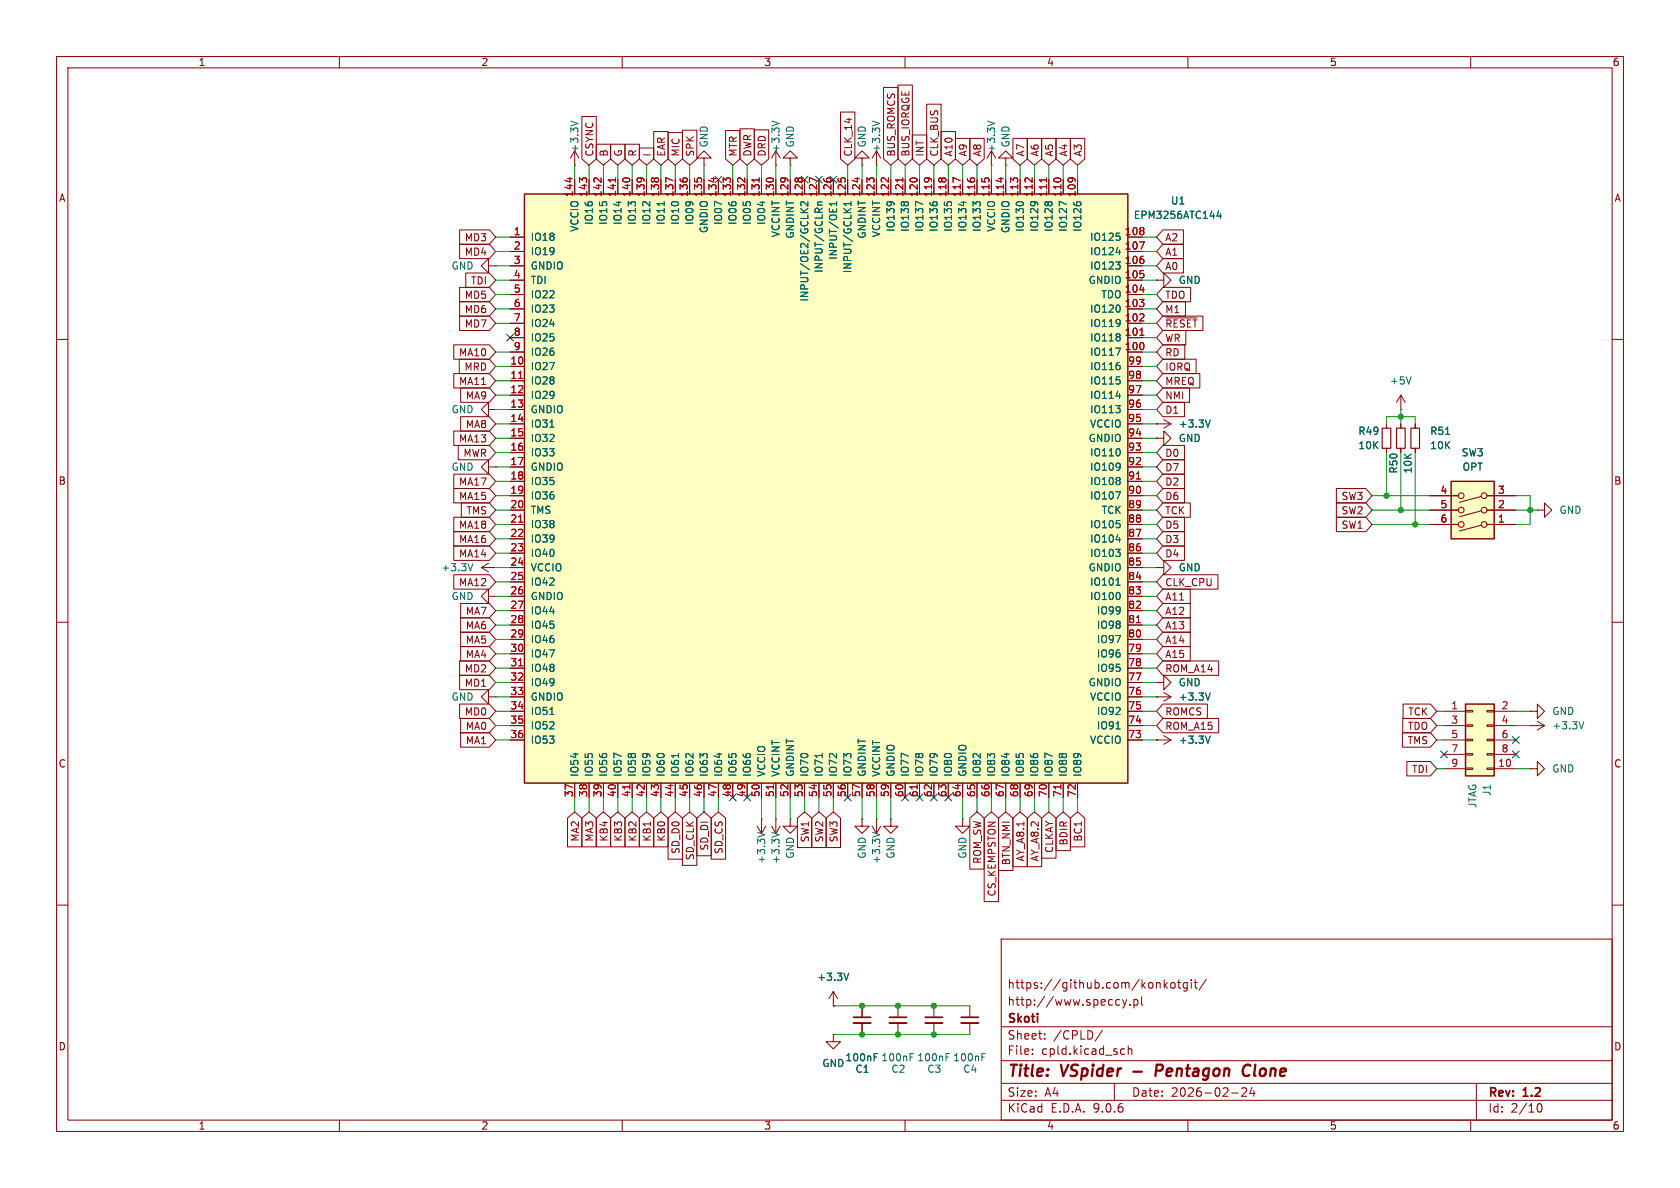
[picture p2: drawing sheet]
<svg xmlns="http://www.w3.org/2000/svg" width="297mm" height="210mm" viewBox="0 0 297 210" stroke-linecap="round" stroke-linejoin="round" font-family="sans-serif">
<g fill="none" stroke="#840000" stroke-width=".18">
<path d="M10 10h277v190h-277zM12 12h273v186h-273zM60 10v2M110 10v2M160 10v2M210 10v2M260 10v2M86.4 47v-1.3l-1.3 1.3 1.3 1.3v-1.3h1.2M87.6 47h.1M10 60h2M285 60h2M86.4 82.6v-1.3l-1.3 1.3 1.3 1.2v-1.2h1.2"/>
<path d="M87.6 82.6h.1M10 110h2M204.5 100.3h1.2v-1.2l1.3 1.2-1.3 1.3v-1.3M204.5 100.3h.1M285 110h2M154.2 146.1l.7 1.2M154.9 144.8h.1M154.9 144.8v2.5M155.7 146.1l-.8 1.2M157.5 144.8v1.3h1.2l-1.2 1.2-1.3-1.2h1.3M157.5 144.8h.1M10 160h2"/>
<path d="M158.7 177.8v2M177 166h108v32h-108zM197.5 176.7l.5 .1M198 177.6l-.5 .1M198.5 176.7l.3 1M198.8 177.7l-.1 .4-.2 .1M199.2 176.7l-.4 1M199.7 177.6v.1M200.5 176.8l.4-.1 .3 .3v.4l-.2 .2h-.5M200.5 176.7v1.5M201.8 176.2v1.3l.2 .2M204.7 173.7l.3 .1 .1 .1v.8"/>
<path d="M205.8 173.2v1.5M206 174.1l.4 .6M206.4 173.7l-.6 .6M207.1 173.8l.4-.1 .2 .3v.4l-.2 .3-.4-.1-.1-.2v-.4zM208.2 173.7h.5M208.4 173.2v1.3l.3 .2M209.9 173.8l-.4-.1-.3 .3v.4l.1 .2h.6M209.9 173.7v1.2l-.3 .3-.4-.1M210.6 173.2v.1M210.6 173.7v1M211.1 173.7h.6M211.3 173.2v1.3l.4 .2"/>
<path d="M213.2 173.1l-1.2 2M285 160h2M60 198v2M110 198v2M158.7 180.8v2.1M160 198v2M177 194.5h108M177 191.5h108M177 187.5h108M177 181.5h108M182.5 186.3v.1M182.5 185.5v.1"/>
<path d="M184.7 183.6v.1M184.7 182.8v.1M194.9 182.1l-1.3 2M197 191.5v3M198.2 186.3h.6M198.2 185.5h.6M199.5 185.5l.2-.1 .3 .1 .1 .9M199.5 184.9v1.5M210 198v2M217.7 193.2h1.2M219.6 192.4l.5-.1 .2 .1 .1 .3-.9 1.1h.9M221.3 192.2l-.3 1.1h.9"/>
<path d="M221.7 192.8v1M260 198v2M261 191.5v6.5M271.7 195.7l.2-.5 .2-.1a.81 .81 0 0 1 .6 .6 .81 .81 0 0 1-.3 .8h-.4l-.3-.5"/>
</g>
<path d="M200.3 189.4h1.6M205.3 188.2h-.8l-.2 2M205.3 189.2l-.9 .1M221.1 188.4a.88 .88 0 0 0-1.1 0 .88 .88 0 0 0-.3 1 .69 .69 0 0 0 .3 .7 .69 .69 0 0 0 .8-.1" fill="none" stroke="#840000" stroke-width=".4"/>
<path d="M157.2 179.8h3.1" fill="none" stroke="#840000" stroke-width=".3"/>
<path d="M157.2 180.8h3.1" fill="none" stroke="#840000" stroke-width=".33"/>
<path d="M154.2 147.1l1.3 .5M160.9 186.9h.4M160.9 186.3h.6" fill="none" stroke="#006464" stroke-width=".18"/>
<path d="M259.1 124.5h5.1v12.7h-5.1z" fill="#ffffc2"/>
<path d="M259.1 124.5h5.1v12.7h-5.1z" fill="none" stroke="#840000" stroke-width=".25"/>
<g fill="none" stroke="#840000" stroke-width=".18">
<path d="M101.6 29.2h.1M101.6 26.7l-.8 1.2M101.6 26.7l.8 1.2M101.6 26.7v2.5M124.5 27.9h1.2l-1.2-1.2-1.3 1.2h1.3v1.3M124.5 29.2h.1M139.7 27.9h1.3l-1.3-1.2-1.3 1.2h1.3v1.3M139.7 29.2h.1M152.4 27.9h1.3l-1.3-1.2-1.3 1.2h1.3v1.3M152.4 29.2h.1M154.9 29.2h.1M154.9 26.7l-.7 1.2"/>
<path d="M154.9 26.7l.8 1.2M154.9 26.7v2.5M177.8 27.9h1.3l-1.3-1.2-1.3 1.2h1.3v1.3M177.8 29.2h.1M86.4 72.4v-1.3l-1.3 1.3 1.3 1.3v-1.3h1.2M87.6 72.4h.1M247.6 72.4h.1M247.6 69.9l-.7 1.2M247.6 69.9l.8 1.2M247.6 69.9v2.5M86.4 99.6l-1.3 .7M85.1 100.3l1.3 .8"/>
<path d="M85.1 100.3h2.5M86.4 105.4v-1.3l-1.3 1.3 1.3 1.3v-1.3h1.2M87.6 105.4h.1M87.6 100.3h.1M86.4 123.2v-1.3l-1.3 1.3 1.3 1.3v-1.3h1.2M87.6 123.2h.1M204.5 120.7h1.2v-1.3l1.3 1.3-1.3 1.2v-1.2M204.5 120.7h.1M255.3 125.7h3.8M255.3 128.3h3.8M255.3 130.8h3.8M255.3 133.4h3.8"/>
<path d="M255.3 135.9h3.8M259.1 125.6h1.2v.3h-1.2zM259.1 128.1h1.2v.3h-1.2zM259.1 130.7h1.2v.2h-1.2zM259.1 133.2h1.2v.3h-1.2zM259.1 135.8h1.2v.2h-1.2zM262.9 125.6h1.3v.3h-1.3zM262.9 128.1h1.3v.3h-1.3zM262.9 130.7h1.3v.2h-1.3zM262.9 133.2h1.3v.3h-1.3zM262.9 135.8h1.3v.2h-1.3zM264.2 125.7h3.8"/>
<path d="M264.2 128.3h3.8M264.2 130.8h3.8M264.2 133.4h3.8M264.2 135.9h3.8"/>
</g>
<path d="M100.9 21.4l1.3 .4M154.2 21.4l1.3 .4M249.5 66.6l-.5 1.3M83.6 99.6l-.4 1.3" fill="none" stroke="#006464" stroke-width=".18"/>
<path d="M256.5 85.1h7.7v10.2h-7.7z" fill="#ffffc2"/>
<g fill="none" stroke="#840000" stroke-width=".18">
<path d="M137.2 29.2h.1M137.2 26.7l-.8 1.2M137.2 26.7l.7 1.2M137.2 26.7v2.5M204.5 77.5h1.2v-1.3l1.3 1.3-1.3 1.2v-1.2M204.5 77.5h.1M204.5 74.9h.1M204.5 74.9h2.5M205.7 74.2l1.3 .7M207 74.9l-1.3 .8M252.7 92.7h5.1M252.7 90.2h5.1"/>
<path d="M252.7 87.6h5.1M261.9 92.8l-3.9 1.1M261.9 90.3l-3.9 1M261.9 87.8l-3.9 1M262.9 92.7h5.1M262.9 90.2h5.1M262.9 87.6h5.1M204.5 123.2h.1M204.5 130.8h.1M204.5 123.2h2.5M204.5 130.8h2.5M205.7 122.4l1.3 .8"/>
<path d="M205.7 130l1.3 .8M207 123.2l-1.3 .8M207 130.8l-1.3 .8M152.4 177.8v2M152.4 180.8v2.1"/>
<circle cx="258.3" cy="92.7" r=".51"/>
<circle cx="258.3" cy="87.6" r=".51"/>
<circle cx="258.3" cy="90.2" r=".51"/>
<circle cx="262.4" cy="90.2" r=".51"/>
<circle cx="262.4" cy="92.7" r=".51"/>
<circle cx="262.4" cy="87.6" r=".51"/>
</g>
<path d="M256.5 85.1h7.7v10.2h-7.7z" fill="none" stroke="#840000" stroke-width=".25"/>
<path d="M150.9 179.8h3" fill="none" stroke="#840000" stroke-width=".3"/>
<path d="M150.9 180.8h3" fill="none" stroke="#840000" stroke-width=".33"/>
<path d="M136.5 21.4l1.2 .4M214 74.2l-.5 1.3M214 122.5l-.5 1.3M214 130.1l-.5 1.3M154.5 186.9h.5M154.5 186.3h.6" fill="none" stroke="#006464" stroke-width=".18"/>
<path d="M92.7 34.3h106.7v104.1h-106.7z" fill="#ffffc2"/>
<path d="M92.7 34.3h106.7v104.1h-106.7z" fill="none" stroke="#840000" stroke-width=".25"/>
<g fill="none" stroke="#840000" stroke-width=".18">
<path d="M148.6 19.8h2.5v8.3l-1.2 1.1-1.3-1.1zM156.2 15.5h2.6v12.6l-1.3 1.1-1.3-1.1zM158.7 15h2.6v13.1l-1.3 1.1-1.3-1.1zM163.8 18.4h2.6v9.7l-1.3 1.1-1.3-1.1zM102.9 20.6h2.5v7.5l-1.3 1.1-1.2-1.1zM105.4 25.5h2.6v2.6l-1.3 1.1-1.3-1.1zM107.9 25.5h2.6v2.6l-1.3 1.1-1.3-1.1zM110.5 25.5h2.5v2.6l-1.2 1.1-1.3-1.1zM113 26.2h2.6v1.9l-1.3 1.1-1.3-1.1zM115.6 23.3h2.5v4.8l-1.3 1.1-1.2-1.1zM118.1 23.4h2.6v4.7l-1.3 1.1-1.3-1.1zM120.6 23h2.6v5.1l-1.3 1.1-1.3-1.1z"/>
<path d="M128.3 23.1h2.5v5l-1.3 1.1-1.2-1.1zM130.8 22.8h2.6v5.3l-1.3 1.1-1.3-1.1zM133.3 23h2.6v5.1l-1.3 1.1-1.3-1.1zM161.3 23.9h2.5v4.2l-1.2 1.1-1.3-1.1zM166.4 23.3h2.5v4.8l-1.3 1.1-1.2-1.1zM168.9 24.5h2.6v3.6l-1.3 1.1-1.3-1.1zM171.4 24.5h2.6v3.6l-1.3 1.1-1.3-1.1zM175.3 29.2h.1M175.3 26.7v2.5M175.3 26.7l-.8 1.2M175.3 26.7l.7 1.2M179.1 24.5h2.5v3.6l-1.3 1.1-1.2-1.1z"/>
<path d="M181.6 24.5h2.6v3.6l-1.3 1.1-1.3-1.1zM184.1 24.5h2.6v3.6l-1.3 1.1-1.3-1.1zM186.7 24.5h2.5v3.6l-1.2 1.1-1.3-1.1zM189.2 24.5h2.6v3.6l-1.3 1.1-1.3-1.1zM81.3 55.9h5.2l1.1 1.3-1.1 1.2h-5.2zM81.3 53.3h5.2l1.1 1.3-1.1 1.3h-5.2zM81.3 50.8h5.2l1.1 1.3-1.1 1.2h-5.2zM81.3 43.2h5.2l1.1 1.3-1.1 1.2h-5.2zM81.3 40.6h5.2l1.1 1.3-1.1 1.3h-5.2zM82.3 48.3h4.2l1.1 1.2-1.1 1.3h-4.2zM90.2 41.9h2.5M90.2 44.5h2.5"/>
<path d="M90.2 47h2.5M90.2 49.5h2.5M90.2 52.1h2.5M90.2 54.6h2.5M90.2 57.2h2.5M90.2 59.7h2.5M204.5 49.5h1.2v-1.2l1.3 1.2-1.3 1.3v-1.3M204.5 49.5h.1M205.6 43.2h3.6v2.5h-3.6l-1.1-1.2zM205.6 50.8h4.9v2.5h-4.9l-1.1-1.2zM205.6 53.3h4v2.6h-4l-1.1-1.3zM205.6 45.7h3.6v2.6h-3.6l-1.1-1.3z"/>
<path d="M205.6 40.6h3.6v2.6h-3.6l-1.1-1.3zM205.6 55.9h7.1v2.5h-7.1l-1.1-1.2zM205.6 58.4h4v2.6h-4l-1.1-1.3zM206.1 56.2h5.5M80.2 76.2h6.3l1.1 1.3-1.1 1.2h-6.3zM80.2 66h6.3l1.1 1.3-1.1 1.3h-6.3zM80.2 61h6.3l1.1 1.2-1.1 1.3h-6.3zM81 78.7h5.5l1.1 1.3-1.1 1.3h-5.5zM81.2 63.5h5.3l1.1 1.3-1.1 1.2h-5.3zM81.4 68.6h5.1l1.1 1.3-1.1 1.2h-5.1zM81.4 73.7h5.1l1.1 1.2-1.1 1.3h-5.1zM90.2 62.2h2.5"/>
<path d="M90.2 64.8h2.5M90.2 67.3h2.5M90.2 69.9h2.5M90.2 72.4h2.5M90.2 74.9h2.5M90.2 77.5h2.5M199.4 64.8h2.5M199.4 67.3h2.5M199.4 69.9h2.5M199.4 72.4h2.5M199.4 74.9h2.5M199.4 77.5h2.5"/>
<path d="M204.5 77.5h.1M204.5 74.9h.1M205.6 66h6.5v2.6h-6.5l-1.1-1.3zM205.6 68.6h4.7v2.5h-4.7l-1.1-1.2zM205.6 71.1h3.8v2.6h-3.8l-1.1-1.3zM205.6 78.7h3.8v2.6h-3.8l-1.1-1.3zM205.6 63.5h5.9v2.5h-5.9l-1.1-1.2zM205.6 61h3.9v2.5h-3.9l-1.1-1.3zM245.1 74.9v.8M245.1 79.2v.8M247.6 74.9v.8M247.6 79.2v.8"/>
<path d="M250.2 74.9v.8M250.2 79.2v.8M80.2 96.5h6.3l1.1 1.3-1.1 1.3h-6.3zM80.2 94h6.3l1.1 1.3-1.1 1.2h-6.3zM80.2 91.4h6.3l1.1 1.3-1.1 1.3h-6.3zM80.2 83.8h6.3l1.1 1.3-1.1 1.3h-6.3zM80.2 86.4h6.3l1.1 1.2-1.1 1.3h-6.3zM81.6 88.9h4.9l1.1 1.3-1.1 1.2h-4.9zM90.2 80h2.5M90.2 82.6h2.5M90.2 85.1h2.5M90.2 87.6h2.5"/>
<path d="M90.2 90.2h2.5M90.2 92.7h2.5M90.2 95.3h2.5M90.2 97.8h2.5M199.4 80h2.5M199.4 82.6h2.5M199.4 85.1h2.5M199.4 87.6h2.5M199.4 90.2h2.5M199.4 92.7h2.5M199.4 95.3h2.5M199.4 97.8h2.5"/>
<path d="M205.6 91.4h3.8v2.6h-3.8l-1.1-1.3zM205.6 96.5h3.8v2.6h-3.8l-1.1-1.3zM205.6 94h3.8v2.5h-3.8l-1.1-1.2zM205.6 86.4h3.8v2.5h-3.8l-1.1-1.3zM205.6 88.9h4.8v2.5h-4.8l-1.1-1.2zM205.6 83.8h3.8v2.6h-3.8l-1.1-1.3zM205.6 81.3h3.8v2.5h-3.8l-1.1-1.2zM236.3 88.9h5.2l1.1 1.3-1.1 1.2h-5.2zM236.3 86.4h5.2l1.1 1.2-1.1 1.3h-5.2zM236.3 91.4h5.2l1.1 1.3-1.1 1.3h-5.2zM252.7 87.6h5.1M252.7 90.2h5.1"/>
<path d="M252.7 92.7h5.1M262.9 87.6h5.1M262.9 90.2h5.1M262.9 92.7h5.1M271.8 90.2h1.2v-1.3l1.3 1.3-1.3 1.2v-1.2M271.8 90.2h.1M80.2 101.6h6.3l1.1 1.3-1.1 1.2h-6.3zM81.3 116.8h5.2l1.1 1.3-1.1 1.3h-5.2zM81.3 119.4h5.2l1.1 1.3-1.1 1.2h-5.2zM81.4 114.3h5.1l1.1 1.3-1.1 1.2h-5.1zM81.4 111.8h5.1l1.1 1.2-1.1 1.3h-5.1zM81.4 109.2h5.1l1.1 1.3-1.1 1.3h-5.1z"/>
<path d="M81.4 106.7h5.1l1.1 1.3-1.1 1.2h-5.1zM90.2 100.3h2.5M90.2 102.9h2.5M90.2 105.4h2.5M90.2 108h2.5M90.2 110.5h2.5M90.2 113h2.5M90.2 115.6h2.5M90.2 118.1h2.5M199.4 100.3h2.5M199.4 102.9h2.5M199.4 105.4h2.5"/>
<path d="M199.4 108h2.5M199.4 110.5h2.5M199.4 113h2.5M199.4 115.6h2.5M199.4 118.1h2.5M204.5 100.3h.1M205.6 101.6h9.7v2.5h-9.7l-1.1-1.2zM205.6 116.8h9.8v2.6h-9.8l-1.1-1.3zM205.6 111.8h4.8v2.5h-4.8l-1.1-1.3zM205.6 114.3h4.8v2.5h-4.8l-1.1-1.2zM205.6 104.1h4.8v2.6h-4.8l-1.1-1.3zM205.6 106.7h4.8v2.5h-4.8l-1.1-1.2z"/>
<path d="M205.6 109.2h4.8v2.6h-4.8l-1.1-1.3zM81.3 124.5h5.2l1.1 1.2-1.1 1.3h-5.2zM81.4 129.5h5.1l1.1 1.3-1.1 1.3h-5.1zM81.4 127h5.1l1.1 1.3-1.1 1.2h-5.1zM90.2 120.7h2.5M90.2 123.2h2.5M90.2 125.7h2.5M90.2 128.3h2.5M90.2 130.8h2.5M101.6 138.4v2.6M104.1 138.4v2.6M106.7 138.4v2.6"/>
<path d="M109.2 138.4v2.6M111.8 138.4v2.6M114.3 138.4v2.6M116.8 138.4v2.6M119.4 138.4v2.6M121.9 138.4v2.6M124.5 138.4v2.6M127 138.4v2.6M129.5 138.4v2.6M132.1 138.4v2.6M134.6 138.4v2.6M137.2 138.4v2.6"/>
<path d="M139.7 138.4v2.6M142.2 138.4v2.6M144.8 138.4v2.6M147.3 138.4v2.6M149.9 138.4v2.6M152.4 138.4v2.6M154.9 138.4v2.6M157.5 138.4v2.6M160 138.4v2.6M162.6 138.4v2.6M165.1 138.4v2.6M167.6 138.4v2.6"/>
<path d="M170.2 138.4v2.6M172.7 138.4v2.6M175.3 138.4v2.6M177.8 138.4v2.6M180.3 138.4v2.6M182.9 138.4v2.6M185.4 138.4v2.6M188 138.4v2.6M190.5 138.4v2.6M199.4 120.7h2.5M199.4 123.2h2.5M199.4 125.7h2.5"/>
<path d="M199.4 128.3h2.5M199.4 130.8h2.5M204.5 120.7h.1M204.5 123.2h.1M204.5 130.8h.1M205.6 124.5h7.8v2.5h-7.8l-1.1-1.3zM205.6 127h9.8v2.5h-9.8l-1.1-1.2zM247.9 129.5h5l1.1 1.3-1.1 1.3h-5zM248 127h4.9l1.1 1.3-1.1 1.2h-4.9zM248 124.5h4.9l1.1 1.2-1.1 1.3h-4.9zM248.7 134.6h4.2l1.1 1.3-1.1 1.3h-4.2zM270.5 135.9h1.3v-1.3l1.2 1.3-1.2 1.3v-1.3"/>
<path d="M270.5 135.9h.1M270.5 125.7h1.3v-1.2l1.2 1.2-1.2 1.3v-1.3M270.5 125.7h.1M270.5 128.3h.1M270.5 128.3h2.5M271.8 127.5l1.2 .8M273 128.3l-1.2 .7M100.3 144.6l1.3-1.1 1.3 1.1v5.1h-2.6zM102.9 144.6l1.2-1.1 1.3 1.1v5.1h-2.5zM105.4 144.6l1.3-1.1 1.3 1.1v5.1h-2.6zM107.9 144.6l1.3-1.1 1.3 1.1v5.1h-2.6zM110.5 144.6l1.3-1.1 1.2 1.1v5.1h-2.5z"/>
<path d="M113 144.6l1.3-1.1 1.3 1.1v5.1h-2.6zM115.6 144.6l1.2-1.1 1.3 1.1v5.1h-2.5zM118.1 144.6l1.3-1.1 1.3 1.1v7.3h-2.6zM120.6 144.6l1.3-1.1 1.3 1.1v8.4h-2.6zM123.2 144.6l1.3-1.1 1.2 1.1v6.7h-2.5zM125.7 144.6l1.3-1.1 1.3 1.1v7.3h-2.6zM133.9 146.1l.7 1.2M134.6 144.8h.1M134.6 144.8v2.5M135.4 146.1l-.8 1.2M136.4 146.1l.8 1.2M137.2 144.8h.1"/>
<path d="M137.2 144.8v2.5M137.9 146.1l-.7 1.2M139.7 144.8v1.3h1.3l-1.3 1.2-1.3-1.2h1.3M139.7 144.8h.1M141 144.6l1.2-1.1 1.3 1.1v5.2h-2.5zM143.5 144.6l1.3-1.1 1.3 1.1v5.2h-2.6zM146 144.6l1.3-1.1 1.3 1.1v5.2h-2.6zM152.4 144.8v1.3h1.3l-1.3 1.2-1.3-1.2h1.3M152.4 144.8h.1M170.2 144.8v1.3h1.2l-1.2 1.2-1.3-1.2h1.3M170.2 144.8h.1M171.4 144.6l1.3-1.1 1.3 1.1v9h-2.6z"/>
<path d="M174 144.6l1.3-1.1 1.2 1.1v14.8h-2.5zM176.5 144.6l1.3-1.1 1.3 1.1v9.3h-2.6zM179.1 144.6l1.2-1.1 1.3 1.1v8.6h-2.5zM181.6 144.6l1.3-1.1 1.3 1.1v8.6h-2.6zM184.1 144.6l1.3-1.1 1.3 1.1v7.1h-2.6zM186.7 144.6l1.3-1.1 1.2 1.1v5.8h-2.5zM189.2 144.6l1.3-1.1 1.3 1.1v5.1h-2.6zM147.3 177.8h.1M147.3 175.3v2.5M147.3 175.3l-.7 1.2M147.3 175.3l.8 1.2M152.4 177.8v2"/>
<path d="M165.1 177.8v2M171.4 177.8v2M147.3 182.9v1.3h1.3l-1.3 1.2-1.3-1.2h1.3M147.3 182.9h.1M152.4 180.8v2.1M165.1 180.8v2.1M171.4 180.8v2.1"/>
</g>
<g fill="none" stroke="#a90000" stroke-width=".18">
<path d="M100.8 31.4v.8M105.1 31.5h.4M106.3 31.4v.8M108.8 31.4v.8M119 31.9l-1.3-.5v.8M126.2 31.4v.8M130.5 31.5h.4M131.7 31.4v.8M134.2 31.4v.8M144.4 31.9l-1.3-.5v.8M151.6 31.4v.8M155.9 31.5h.4"/>
<path d="M157.1 31.4v.8M159.6 31.4v.8M169.8 31.9l-1.3-.5v.8M177 31.4v.8M181.3 31.5h.4M182.5 31.4v.8M185 31.4v.8M201.4 42.8h.9l-.6 1.2M201.4 56.7h.8M201.5 51.2h.8M201.5 59.3h.7M202.2 55.6v.4"/>
<path d="M91.7 66.9h.7M91.7 92.3h.7M200.9 84.7h.7M91.7 117.7h.7M200.9 110.1h.7M111.3 138.7v.8M136.7 138.7v.8M162.1 138.7v.8M187.5 138.7v.8"/>
</g>
<g fill="none" stroke="#006464" stroke-width=".18">
<path d="M117.4 35.6v.8M141.5 36.9l.8 .7M142.8 36.9l-.7 .5M142.8 35.6v.8l-.9-.8-.4 .3 .2 .5M145.4 35.7l-.8 .1v.4M147.9 35.6v.8M147.9 36h-1.3l.4 .4M150.4 36h-1.2l.3 .4M150.4 35.6v.8M156.8 35.8l.1-.1a1.07 1.07 0 0 1 1 .1M157.3 35.6l.2 .2M159.5 35.7h.3"/>
<path d="M160 35.7h.5M163.1 36.1l-1.2-.5v.8M165 35.7h.6M166.9 35.7v.6M167.5 35.8l.2-.2 .5 .2M170.3 35.6v.8M172.5 36.1l-.5-.5v.8M172.6 35.7h.6M174.6 21.4l1.2 .4M179.9 35.7h.8M182.2 35.8l.1-.1a1.07 1.07 0 0 1 1 .1M182.7 35.6l.2 .2"/>
<path d="M184.9 35.7h.3M185.4 35.7h.5M188.5 36.1l-1.2-.5v.8M190.4 35.7h.6M215.4 37.3l-.3 .9h.8M215.7 37.8v.8M197.2 46.3h.8l-.4 .5M197.3 44.6h.8M197.4 41.2h.6M197.9 41.8l.1 .1-.1 .5M197.9 56.5l.1 .1a1.07 1.07 0 0 1-.1 1M198 46.9v.5"/>
<path d="M198 54.2v.7M198 59.1v.3M198 59.7v.4M198 57l-.1 .2M97.2 75.5h.7M197.2 61.5h.9l-.6 1.3M197.2 71.7h.8l-.4 .5M197.3 70h.8M197.4 66.6h.6M197.9 67.2l.1 .1-.1 .5M198 64.7v.5M198 72.3v.5"/>
<path d="M198 79.6v.7M214 74.2l-.5 1.3M255.6 76.8h.7M197.2 86.9h.9l-.6 1.3M197.2 97.1h.8l-.4 .5M197.3 95.4h.8M197.4 92h.6M197.9 81.9l.1 .1a1.07 1.07 0 0 1-.1 1M197.9 92.6l.1 .1-.1 .5M198 84.5v.3M198 85.1v.4M198 97.7v.5"/>
<path d="M198 82.4l-.1 .2M197.3 103.4h.7M198 105v.7M97.2 126.3h.7M120 133.2v.7M145.4 133.2v.7M197.3 128.8h.7M214 122.5l-.5 1.3M214 130.1l-.5 1.3M280 127.6l-.4 1.2M133.9 147.1l1.3 .5M136.5 147.1l1.2 .5"/>
<path d="M150 172l-.4 1.3M154.5 186.9h.5M154.5 186.3h.6M167.2 186.9h.5M167.2 186.3h.6M173.6 186.9h.4M173.6 186.3h.6"/>
</g>
<path d="M244.3 75.7h1.6v3.5h-1.6zM246.9 75.7h1.5v3.5h-1.5zM249.4 75.7h1.6v3.5h-1.6z" fill="none" stroke="#840000" stroke-width=".2"/>
<path d="M163.6 179.8h3M169.9 179.8h3.1" fill="none" stroke="#840000" stroke-width=".3"/>
<path d="M163.6 180.8h3M169.9 180.8h3.1" fill="none" stroke="#840000" stroke-width=".33"/>
<g fill="none" stroke="#009600" stroke-width=".18">
<path d="M101.6 29.2v2.6M104.1 29.2v2.6M106.7 29.2v2.6M109.2 29.2v2.6M111.8 29.2v2.6M114.3 29.2v2.6M116.8 29.2v2.6M119.4 29.2v2.6M121.9 29.2v2.6M124.5 29.2v2.6M129.5 29.2v2.6M132.1 29.2v2.6"/>
<path d="M134.6 29.2v2.6M137.2 29.2v2.6M139.7 29.2v2.6M149.9 29.2v2.6M152.4 29.2v2.6M154.9 29.2v2.6M157.5 29.2v2.6M160 29.2v2.6M162.6 29.2v2.6M165.1 29.2v2.6M167.6 29.2v2.6M170.2 29.2v2.6"/>
<path d="M172.7 29.2v2.6M175.3 29.2v2.6M177.8 29.2v2.6M180.3 29.2v2.6M182.9 29.2v2.6M185.4 29.2v2.6M188 29.2v2.6M190.5 29.2v2.6M87.6 44.5h2.6M87.6 54.6h2.6M87.6 52.1h2.6M87.6 49.5h2.6"/>
<path d="M87.6 41.9h2.6M87.6 47h2.6M87.6 57.2h2.6M201.9 44.5h2.6M201.9 54.6h2.6M201.9 52.1h2.6M201.9 49.5h2.6M201.9 41.9h2.6M201.9 47h2.6M201.9 57.2h2.6M201.9 59.7h2.6M87.6 64.8h2.6"/>
<path d="M87.6 67.3h2.6M87.6 69.9h2.6M87.6 62.2h2.6M87.6 72.4h2.6M87.6 77.5h2.6M87.6 74.9h2.6M201.9 64.8h2.6M201.9 67.3h2.6M201.9 69.9h2.6M201.9 62.2h2.6M201.9 72.4h2.6M201.9 77.5h2.6"/>
<path d="M201.9 74.9h2.6M245.1 74.9v-1.2h5.1v1.2M247.6 72.4v2.5M87.6 97.8h2.6M87.6 90.2h2.6M87.6 87.6h2.6M87.6 82.6h2.6M87.6 85.1h2.6M87.6 92.7h2.6M87.6 95.3h2.6M87.6 80h2.6M201.9 97.8h2.6"/>
<path d="M201.9 90.2h2.6M201.9 87.6h2.6M201.9 82.6h2.6M201.9 85.1h2.6M201.9 92.7h2.6M201.9 95.3h2.6M201.9 80h2.6M242.6 90.2h10.1M242.6 87.6h10.1M242.6 92.7h10.1M245.1 80v7.6M247.6 80v10.2"/>
<path d="M250.2 80v12.7M268 90.2h3.8M268 87.6h2.5v5.1h-2.5M87.6 108h2.6M87.6 102.9h2.6M87.6 100.3h2.6M87.6 118.1h2.6M87.6 113h2.6M87.6 115.6h2.6M87.6 110.5h2.6M87.6 105.4h2.6M201.9 108h2.6"/>
<path d="M201.9 102.9h2.6M201.9 100.3h2.6M201.9 118.1h2.6M201.9 113h2.6M201.9 115.6h2.6M201.9 110.5h2.6M201.9 105.4h2.6M87.6 125.7h2.6M87.6 128.3h2.6M87.6 130.8h2.6M87.6 120.7h2.6M87.6 123.2h2.6"/>
<path d="M201.9 125.7h2.6M201.9 128.3h2.6M201.9 130.8h2.6M201.9 120.7h2.6M201.9 123.2h2.6M254 125.7h1.3M254 128.3h1.3M254 130.8h1.3M254 135.9h1.3M268 125.7h2.5M268 128.3h2.5M268 135.9h2.5"/>
<path d="M101.6 141v2.5M104.1 141v2.5M106.7 141v2.5M109.2 141v2.5M111.8 141v2.5M114.3 141v2.5M116.8 141v2.5M119.4 141v2.5M121.9 141v2.5M124.5 141v2.5M127 141v2.5M134.6 141v3.8"/>
<path d="M137.2 141v3.8M139.7 141v3.8M142.2 141v2.5M144.8 141v2.5M147.3 141v2.5M152.4 141v3.8M154.9 141v3.8M157.5 141v3.8M170.2 141v3.8M172.7 141v2.5M175.3 141v2.5M177.8 141v2.5"/>
<path d="M180.3 141v2.5M182.9 141v2.5M185.4 141v2.5M188 141v2.5M190.5 141v2.5M147.3 177.8h24.1M147.3 182.9h24.1"/>
</g>
<g fill="none" stroke="#000084" stroke-width=".18">
<path d="M126.4 31.1l1.2 1.3M127.6 31.1l-1.2 1.3M141.6 31.1l1.2 1.3M142.8 31.1l-1.2 1.3M144.2 31.1l1.2 1.3M145.4 31.1l-1.2 1.3M146.7 31.1l1.2 1.3M147.9 31.1l-1.2 1.3M89.6 59.1l1.2 1.2M90.8 59.1l-1.2 1.2M254.7 132.7l1.2 1.3M255.9 132.7l-1.2 1.3"/>
<path d="M267.4 132.7l1.2 1.3M267.4 130.2l1.2 1.2M268.6 132.7l-1.2 1.3M268.6 130.2l-1.2 1.2M128.9 140.4l1.2 1.2M130.1 140.4l-1.2 1.2M131.5 140.4l1.2 1.2M132.7 140.4l-1.2 1.2M149.3 140.4l1.2 1.2M150.5 140.4l-1.2 1.2M159.4 140.4l1.2 1.2M160.6 140.4l-1.2 1.2"/>
<path d="M162 140.4l1.2 1.2M163.2 140.4l-1.2 1.2M164.5 140.4l1.2 1.2M165.7 140.4l-1.2 1.2M167 140.4l1.2 1.2M168.2 140.4l-1.2 1.2"/>
</g>
<g fill="#009600" stroke="#009600" stroke-width=".18">
<circle cx="152.4" cy="177.8" r=".46"/>
<circle cx="250.2" cy="92.7" r=".46"/>
<circle cx="270.5" cy="90.2" r=".46"/>
<circle cx="245.1" cy="87.6" r=".46"/>
<circle cx="247.6" cy="73.7" r=".46"/>
<circle cx="247.6" cy="90.2" r=".46"/>
<circle cx="158.7" cy="177.8" r=".46"/>
<circle cx="158.7" cy="182.9" r=".46"/>
<circle cx="165.1" cy="177.8" r=".46"/>
<circle cx="165.1" cy="182.9" r=".46"/>
<circle cx="152.4" cy="182.9" r=".46"/>
</g>
<g font-size="2.8" fill="#840000">
<text x="178" y="190.9">Title:</text>
<text x="187.7" y="190.9">VSpider</text>
<text x="205.9" y="190.9">Pentagon</text>
<text x="222.2" y="190.9">Clone</text>
</g>
<g font-size="2.1" fill="#840000">
<text x="178" y="178">http://www.speccy.pl</text>
<text x="178" y="175">https://github.com/konkotgit/</text>
<text x="178" y="184">Sheet:</text>
<text x="178" y="181.2">Skoti</text>
<text x="186.2" y="184">/CPLD/</text>
<text x="178" y="186.7">File:</text>
<text x="184.1" y="186.7">cpld.kicad_sch</text>
<text x="178" y="196.9">KiCad</text>
<text x="178" y="194.1">Size:</text>
<text x="184.7" y="194.1">A4</text>
<text x="185.7" y="196.9">E.D.A.</text>
<text x="193.3" y="196.9">9.0.6</text>
<text x="200" y="194.1">Date:</text>
<text x="207" y="194.1">2026-02-24</text>
<text x="263" y="194.3">Rev:</text>
<text x="263" y="196.9">Id:</text>
<text x="267.1" y="196.9">2/10</text>
<text x="269.4" y="194.3">1.2</text>
</g>
<g font-size="1.8" fill="#840000">
<text x="35" y="11.9">1</text>
<text x="85" y="11.9">2</text>
<text x="135" y="11.9">3</text>
<text x="185" y="11.9">4</text>
<text x="235" y="11.9">5</text>
<text x="285" y="11.9">6</text>
<text x="105.1" y="27.8" transform="rotate(-90 105.1 27.8)">CSYNC</text>
<text x="107.6" y="27.8" transform="rotate(-90 107.6 27.8)">B</text>
<text x="110.2" y="27.8" transform="rotate(-90 110.2 27.8)">G</text>
<text x="112.7" y="27.8" transform="rotate(-90 112.7 27.8)">R</text>
<text x="115.3" y="27.8" transform="rotate(-90 115.3 27.8)">I</text>
<text x="117.8" y="27.8" transform="rotate(-90 117.8 27.8)">EAR</text>
<text x="120.3" y="27.8" transform="rotate(-90 120.3 27.8)">MIC</text>
<text x="122.9" y="27.8" transform="rotate(-90 122.9 27.8)">SPK</text>
<text x="130.5" y="27.8" transform="rotate(-90 130.5 27.8)">MTR</text>
<text x="133" y="27.8" transform="rotate(-90 133 27.8)">DWR</text>
<text x="135.6" y="27.8" transform="rotate(-90 135.6 27.8)">DRD</text>
<text x="150.8" y="27.8" transform="rotate(-90 150.8 27.8)">CLK_14</text>
<text x="158.4" y="27.8" transform="rotate(-90 158.4 27.8)">BUS_ROMCS</text>
<text x="161" y="27.8" transform="rotate(-90 161 27.8)">BUS_IORQGE</text>
<text x="163.5" y="27.8" transform="rotate(-90 163.5 27.8)">INT</text>
<text x="166.1" y="27.8" transform="rotate(-90 166.1 27.8)">CLK_BUS</text>
<text x="168.6" y="27.8" transform="rotate(-90 168.6 27.8)">A10</text>
<text x="171.1" y="27.8" transform="rotate(-90 171.1 27.8)">A9</text>
<text x="173.7" y="27.8" transform="rotate(-90 173.7 27.8)">A8</text>
<text x="181.3" y="27.8" transform="rotate(-90 181.3 27.8)">A7</text>
<text x="183.8" y="27.8" transform="rotate(-90 183.8 27.8)">A6</text>
<text x="186.4" y="27.8" transform="rotate(-90 186.4 27.8)">A5</text>
<text x="188.9" y="27.8" transform="rotate(-90 188.9 27.8)">A4</text>
<text x="191.5" y="27.8" transform="rotate(-90 191.5 27.8)">A3</text>
<text x="10.3" y="35.9">A</text>
<text x="285.3" y="35.9">A</text>
<text x="82.1" y="45.4">MD4</text>
<text x="82.1" y="42.9">MD3</text>
<text x="205.9" y="45.4">A1</text>
<text x="205.9" y="47.9">A0</text>
<text x="205.9" y="42.9">A2</text>
<text x="82.1" y="53">MD5</text>
<text x="83.2" y="50.5">TDI</text>
<text x="205.9" y="53">TDO</text>
<text x="82.1" y="58.1">MD7</text>
<text x="82.1" y="55.6">MD6</text>
<text x="205.9" y="55.6">M1</text>
<text x="205.9" y="58.1">~{RESET}</text>
<text x="81" y="63.2">MA10</text>
<text x="82" y="65.7">MRD</text>
<text x="205.9" y="65.7">IORQ</text>
<text x="205.9" y="60.6">WR</text>
<text x="205.9" y="63.2">RD</text>
<text x="81" y="68.3">MA11</text>
<text x="82.2" y="70.8">MA9</text>
<text x="205.9" y="68.3">MREQ</text>
<text x="205.9" y="70.8">NMI</text>
<text x="82.2" y="75.9">MA8</text>
<text x="205.9" y="73.3">D1</text>
<text x="81" y="78.4">MA13</text>
<text x="81.8" y="81">MWR</text>
<text x="205.9" y="81">D0</text>
<text x="205.9" y="83.5">D7</text>
<text x="10.3" y="85.9">B</text>
<text x="81" y="86">MA17</text>
<text x="81" y="88.6">MA15</text>
<text x="205.9" y="88.6">D6</text>
<text x="205.9" y="86">D2</text>
<text x="237.1" y="88.6">SW3</text>
<text x="285.3" y="85.9">B</text>
<text x="81" y="93.7">MA18</text>
<text x="82.4" y="91.1">TMS</text>
<text x="205.9" y="93.7">D5</text>
<text x="205.9" y="91.1">TCK</text>
<text x="237.1" y="91.1">SW2</text>
<text x="237.1" y="93.7">SW1</text>
<text x="81" y="98.7">MA14</text>
<text x="81" y="96.2">MA16</text>
<text x="205.9" y="98.7">D4</text>
<text x="205.9" y="96.2">D3</text>
<text x="81" y="103.8">MA12</text>
<text x="205.9" y="103.8">CLK_CPU</text>
<text x="205.9" y="106.4">A11</text>
<text x="82.2" y="114">MA5</text>
<text x="82.2" y="111.4">MA6</text>
<text x="82.2" y="108.9">MA7</text>
<text x="205.9" y="114">A14</text>
<text x="205.9" y="108.9">A12</text>
<text x="205.9" y="111.4">A13</text>
<text x="82.1" y="119.1">MD2</text>
<text x="82.2" y="116.5">MA4</text>
<text x="205.9" y="119.1">ROM_A14</text>
<text x="205.9" y="116.5">A15</text>
<text x="82.1" y="121.6">MD1</text>
<text x="82.1" y="126.7">MD0</text>
<text x="82.2" y="131.8">MA1</text>
<text x="82.2" y="129.2">MA0</text>
<text x="205.9" y="126.7">ROMCS</text>
<text x="205.9" y="129.2">ROM_A15</text>
<text x="248.7" y="131.8">TMS</text>
<text x="248.8" y="129.2">TDO</text>
<text x="248.9" y="126.7">TCK</text>
<text x="10.3" y="135.9">C</text>
<text x="249.5" y="136.8">TDI</text>
<text x="285.3" y="135.9">C</text>
<text x="102.6" y="148.9" transform="rotate(-90 102.6 148.9)">MA2</text>
<text x="105.1" y="148.9" transform="rotate(-90 105.1 148.9)">MA3</text>
<text x="107.6" y="148.9" transform="rotate(-90 107.6 148.9)">KB4</text>
<text x="110.2" y="148.9" transform="rotate(-90 110.2 148.9)">KB3</text>
<text x="112.7" y="148.9" transform="rotate(-90 112.7 148.9)">KB2</text>
<text x="115.3" y="148.9" transform="rotate(-90 115.3 148.9)">KB1</text>
<text x="117.8" y="148.9" transform="rotate(-90 117.8 148.9)">KB0</text>
<text x="143.2" y="149" transform="rotate(-90 143.2 149)">SW1</text>
<text x="145.7" y="149" transform="rotate(-90 145.7 149)">SW2</text>
<text x="148.3" y="149" transform="rotate(-90 148.3 149)">SW3</text>
<text x="188.9" y="149.6" transform="rotate(-90 188.9 149.6)">BDIR</text>
<text x="191.5" y="148.9" transform="rotate(-90 191.5 148.9)">BC1</text>
<text x="120.3" y="151.1" transform="rotate(-90 120.3 151.1)">SD_D0</text>
<text x="122.9" y="152.2" transform="rotate(-90 122.9 152.2)">SD_CLK</text>
<text x="125.4" y="150.5" transform="rotate(-90 125.4 150.5)">SD_DI</text>
<text x="128" y="151.1" transform="rotate(-90 128 151.1)">SD_CS</text>
<text x="173.7" y="152.8" transform="rotate(-90 173.7 152.8)">ROM_SW</text>
<text x="178.8" y="153.1" transform="rotate(-90 178.8 153.1)">BTN_NMI</text>
<text x="181.3" y="152.4" transform="rotate(-90 181.3 152.4)">AY_A8.1</text>
<text x="183.8" y="152.4" transform="rotate(-90 183.8 152.4)">AY_A8.2</text>
<text x="186.4" y="150.9" transform="rotate(-90 186.4 150.9)">CLKAY</text>
<text x="176.2" y="158.6" transform="rotate(-90 176.2 158.6)">CS_KEMPSTON</text>
<text x="10.3" y="185.9">D</text>
<text x="285.3" y="185.9">D</text>
<text x="35" y="199.9">1</text>
<text x="85" y="199.9">2</text>
<text x="135" y="199.9">3</text>
<text x="185" y="199.9">4</text>
<text x="235" y="199.9">5</text>
<text x="285" y="199.9">6</text>
</g>
<g font-size="1.8" fill="#006464">
<text x="102.5" y="27.1" transform="rotate(-90 102.5 27.1)">+3.3V</text>
<text x="125.3" y="26.2" transform="rotate(-90 125.3 26.2)">GND</text>
<text x="138" y="27.1" transform="rotate(-90 138 27.1)">+3.3V</text>
<text x="140.6" y="26.2" transform="rotate(-90 140.6 26.2)">GND</text>
<text x="153.3" y="26.2" transform="rotate(-90 153.3 26.2)">GND</text>
<text x="155.8" y="27.1" transform="rotate(-90 155.8 27.1)">+3.3V</text>
<text x="176.1" y="27.1" transform="rotate(-90 176.1 27.1)">+3.3V</text>
<text x="178.7" y="26.2" transform="rotate(-90 178.7 26.2)">GND</text>
<text x="102.5" y="41.1" transform="rotate(-90 102.5 41.1)">VCCIO</text>
<text x="105" y="39.9" transform="rotate(-90 105 39.9)">IO16</text>
<text x="107.5" y="39.9" transform="rotate(-90 107.5 39.9)">IO15</text>
<text x="110.1" y="39.9" transform="rotate(-90 110.1 39.9)">IO14</text>
<text x="112.6" y="39.9" transform="rotate(-90 112.6 39.9)">IO13</text>
<text x="115.2" y="39.9" transform="rotate(-90 115.2 39.9)">IO12</text>
<text x="117.7" y="39.9" transform="rotate(-90 117.7 39.9)">IO11</text>
<text x="120.2" y="39.9" transform="rotate(-90 120.2 39.9)">IO10</text>
<text x="122.8" y="39.9" transform="rotate(-90 122.8 39.9)">IO09</text>
<text x="125.3" y="41.3" transform="rotate(-90 125.3 41.3)">GNDIO</text>
<text x="127.9" y="39.9" transform="rotate(-90 127.9 39.9)">IO07</text>
<text x="130.4" y="39.9" transform="rotate(-90 130.4 39.9)">IO06</text>
<text x="132.9" y="39.9" transform="rotate(-90 132.9 39.9)">IO05</text>
<text x="135.5" y="39.9" transform="rotate(-90 135.5 39.9)">IO04</text>
<text x="158.3" y="41.1" transform="rotate(-90 158.3 41.1)">IO139</text>
<text x="160.9" y="41.1" transform="rotate(-90 160.9 41.1)">IO138</text>
<text x="163.4" y="41.1" transform="rotate(-90 163.4 41.1)">IO137</text>
<text x="166" y="41.1" transform="rotate(-90 166 41.1)">IO136</text>
<text x="168.5" y="41.1" transform="rotate(-90 168.5 41.1)">IO135</text>
<text x="171" y="41.1" transform="rotate(-90 171 41.1)">IO134</text>
<text x="173.6" y="41.1" transform="rotate(-90 173.6 41.1)">IO133</text>
<text x="176.1" y="41.1" transform="rotate(-90 176.1 41.1)">VCCIO</text>
<text x="178.7" y="41.3" transform="rotate(-90 178.7 41.3)">GNDIO</text>
<text x="181.2" y="41.1" transform="rotate(-90 181.2 41.1)">IO130</text>
<text x="183.7" y="41.1" transform="rotate(-90 183.7 41.1)">IO129</text>
<text x="186.3" y="41.1" transform="rotate(-90 186.3 41.1)">IO128</text>
<text x="188.8" y="41.1" transform="rotate(-90 188.8 41.1)">IO127</text>
<text x="191.4" y="41.1" transform="rotate(-90 191.4 41.1)">IO126</text>
<text x="200.3" y="38.9">EPM3256ATC144</text>
<text x="206.9" y="36.4">U1</text>
<text x="79.7" y="47.9">GND</text>
<text x="93.7" y="42.8">IO18</text>
<text x="93.7" y="45.3">IO19</text>
<text x="93.7" y="47.9">GNDIO</text>
<text x="138" y="42" transform="rotate(-90 138 42)">VCCINT</text>
<text x="140.6" y="42.3" transform="rotate(-90 140.6 42.3)">GNDINT</text>
<text x="148.2" y="46" transform="rotate(-90 148.2 46)">INPUT/OE1</text>
<text x="153.3" y="42.3" transform="rotate(-90 153.3 42.3)">GNDINT</text>
<text x="155.8" y="42" transform="rotate(-90 155.8 42)">VCCINT</text>
<text x="192.6" y="42.8">IO125</text>
<text x="192.6" y="45.3">IO124</text>
<text x="192.6" y="47.9">IO123</text>
<text x="93.7" y="50.4">TDI</text>
<text x="93.7" y="52.9">IO22</text>
<text x="143.1" y="53.4" transform="rotate(-90 143.1 53.4)">INPUT/OE2/GCLK2</text>
<text x="145.6" y="48.3" transform="rotate(-90 145.6 48.3)">INPUT/GCLRn</text>
<text x="150.7" y="48.4" transform="rotate(-90 150.7 48.4)">INPUT/GCLK1</text>
<text x="192.4" y="50.4">GNDIO</text>
<text x="194.6" y="52.9">TDO</text>
<text x="208.3" y="50.4">GND</text>
<text x="93.7" y="55.5">IO23</text>
<text x="93.7" y="58">IO24</text>
<text x="192.6" y="55.5">IO120</text>
<text x="192.6" y="58">IO119</text>
<text x="93.7" y="60.6">IO25</text>
<text x="93.7" y="63.1">IO26</text>
<text x="93.7" y="65.6">IO27</text>
<text x="192.6" y="60.6">IO118</text>
<text x="192.6" y="63.1">IO117</text>
<text x="192.6" y="65.6">IO116</text>
<text x="93.7" y="68.2">IO28</text>
<text x="93.7" y="70.7">IO29</text>
<text x="192.6" y="68.2">IO115</text>
<text x="192.6" y="70.7">IO114</text>
<text x="245.6" y="68.2">+5V</text>
<text x="79.7" y="73.3">GND</text>
<text x="93.7" y="73.3">GNDIO</text>
<text x="93.7" y="75.8">IO31</text>
<text x="192.6" y="75.8">VCCIO</text>
<text x="192.6" y="73.3">IO113</text>
<text x="208.3" y="75.8">+3.3V</text>
<text x="240" y="77.1">R49</text>
<text x="252.7" y="77.1">R51</text>
<text x="79.7" y="83.4">GND</text>
<text x="93.7" y="78.3">IO32</text>
<text x="93.7" y="80.9">IO33</text>
<text x="93.7" y="83.4">GNDIO</text>
<text x="192.4" y="78.3">GNDIO</text>
<text x="192.6" y="80.9">IO110</text>
<text x="192.6" y="83.4">IO109</text>
<text x="208.3" y="78.3">GND</text>
<text x="240" y="79.6">10K</text>
<text x="247.2" y="83.8" transform="rotate(-90 247.2 83.8)">R50</text>
<text x="249.8" y="83.8" transform="rotate(-90 249.8 83.8)">10K</text>
<text x="252.7" y="79.6">10K</text>
<text x="258.3" y="80.9">SW3</text>
<text x="258.5" y="83.4">OPT</text>
<text x="93.7" y="86">IO35</text>
<text x="93.7" y="88.5">IO36</text>
<text x="192.6" y="86">IO108</text>
<text x="192.6" y="88.5">IO107</text>
<text x="93.7" y="91">TMS</text>
<text x="93.7" y="93.6">IO38</text>
<text x="192.6" y="93.6">IO105</text>
<text x="194.7" y="91">TCK</text>
<text x="275.6" y="91">GND</text>
<text x="77.9" y="101.2">+3.3V</text>
<text x="93.7" y="96.1">IO39</text>
<text x="93.7" y="98.7">IO40</text>
<text x="93.7" y="101.2">VCCIO</text>
<text x="192.4" y="101.2">GNDIO</text>
<text x="192.6" y="96.1">IO104</text>
<text x="192.6" y="98.7">IO103</text>
<text x="208.3" y="101.2">GND</text>
<text x="79.7" y="106.3">GND</text>
<text x="93.7" y="103.7">IO42</text>
<text x="93.7" y="106.3">GNDIO</text>
<text x="192.6" y="103.7">IO101</text>
<text x="192.6" y="106.3">IO100</text>
<text x="93.7" y="108.8">IO44</text>
<text x="93.7" y="111.4">IO45</text>
<text x="93.7" y="113.9">IO46</text>
<text x="193.8" y="108.8">IO99</text>
<text x="193.8" y="111.4">IO98</text>
<text x="193.8" y="113.9">IO97</text>
<text x="93.7" y="116.4">IO47</text>
<text x="93.7" y="119">IO48</text>
<text x="193.8" y="116.4">IO96</text>
<text x="193.8" y="119">IO95</text>
<text x="79.7" y="124.1">GND</text>
<text x="93.7" y="121.5">IO49</text>
<text x="93.7" y="124.1">GNDIO</text>
<text x="192.4" y="121.5">GNDIO</text>
<text x="192.6" y="124.1">VCCIO</text>
<text x="208.3" y="121.5">GND</text>
<text x="208.3" y="124.1">+3.3V</text>
<text x="93.7" y="126.6">IO51</text>
<text x="93.7" y="129.1">IO52</text>
<text x="93.7" y="131.7">IO53</text>
<text x="192.6" y="131.7">VCCIO</text>
<text x="193.8" y="126.6">IO92</text>
<text x="193.8" y="129.1">IO91</text>
<text x="208.3" y="131.7">+3.3V</text>
<text x="274.3" y="126.6">GND</text>
<text x="274.3" y="129.1">+3.3V</text>
<text x="102.5" y="137.4" transform="rotate(-90 102.5 137.4)">IO54</text>
<text x="105" y="137.4" transform="rotate(-90 105 137.4)">IO55</text>
<text x="107.5" y="137.4" transform="rotate(-90 107.5 137.4)">IO56</text>
<text x="110.1" y="137.4" transform="rotate(-90 110.1 137.4)">IO57</text>
<text x="112.6" y="137.4" transform="rotate(-90 112.6 137.4)">IO58</text>
<text x="115.2" y="137.4" transform="rotate(-90 115.2 137.4)">IO59</text>
<text x="117.7" y="137.4" transform="rotate(-90 117.7 137.4)">IO60</text>
<text x="120.2" y="137.4" transform="rotate(-90 120.2 137.4)">IO61</text>
<text x="122.8" y="137.4" transform="rotate(-90 122.8 137.4)">IO62</text>
<text x="125.3" y="137.4" transform="rotate(-90 125.3 137.4)">IO63</text>
<text x="127.9" y="137.4" transform="rotate(-90 127.9 137.4)">IO64</text>
<text x="130.4" y="137.4" transform="rotate(-90 130.4 137.4)">IO65</text>
<text x="132.9" y="137.4" transform="rotate(-90 132.9 137.4)">IO66</text>
<text x="135.5" y="137.4" transform="rotate(-90 135.5 137.4)">VCCIO</text>
<text x="138" y="137.4" transform="rotate(-90 138 137.4)">VCCINT</text>
<text x="140.6" y="137.4" transform="rotate(-90 140.6 137.4)">GNDINT</text>
<text x="143.1" y="137.4" transform="rotate(-90 143.1 137.4)">IO70</text>
<text x="145.6" y="137.4" transform="rotate(-90 145.6 137.4)">IO71</text>
<text x="148.2" y="137.4" transform="rotate(-90 148.2 137.4)">IO72</text>
<text x="150.7" y="137.4" transform="rotate(-90 150.7 137.4)">IO73</text>
<text x="153.3" y="137.4" transform="rotate(-90 153.3 137.4)">GNDINT</text>
<text x="155.8" y="137.4" transform="rotate(-90 155.8 137.4)">VCCINT</text>
<text x="158.3" y="137.4" transform="rotate(-90 158.3 137.4)">GNDIO</text>
<text x="160.9" y="137.4" transform="rotate(-90 160.9 137.4)">IO77</text>
<text x="163.4" y="137.4" transform="rotate(-90 163.4 137.4)">IO78</text>
<text x="166" y="137.4" transform="rotate(-90 166 137.4)">IO79</text>
<text x="168.5" y="137.4" transform="rotate(-90 168.5 137.4)">IO80</text>
<text x="171" y="137.4" transform="rotate(-90 171 137.4)">GNDIO</text>
<text x="173.6" y="137.4" transform="rotate(-90 173.6 137.4)">IO82</text>
<text x="176.1" y="137.4" transform="rotate(-90 176.1 137.4)">IO83</text>
<text x="178.7" y="137.4" transform="rotate(-90 178.7 137.4)">IO84</text>
<text x="181.2" y="137.4" transform="rotate(-90 181.2 137.4)">IO85</text>
<text x="183.7" y="137.4" transform="rotate(-90 183.7 137.4)">IO86</text>
<text x="186.3" y="137.4" transform="rotate(-90 186.3 137.4)">IO87</text>
<text x="188.8" y="137.4" transform="rotate(-90 188.8 137.4)">IO88</text>
<text x="191.4" y="137.4" transform="rotate(-90 191.4 137.4)">IO89</text>
<text x="274.3" y="136.8">GND</text>
<text x="261.2" y="142.9" transform="rotate(-90 261.2 142.9)">JTAG</text>
<text x="263.8" y="140.8" transform="rotate(-90 263.8 140.8)">J1</text>
<text x="135.5" y="152.8" transform="rotate(-90 135.5 152.8)">+3.3V</text>
<text x="138" y="152.8" transform="rotate(-90 138 152.8)">+3.3V</text>
<text x="140.6" y="151.9" transform="rotate(-90 140.6 151.9)">GND</text>
<text x="153.3" y="151.9" transform="rotate(-90 153.3 151.9)">GND</text>
<text x="155.8" y="152.8" transform="rotate(-90 155.8 152.8)">+3.3V</text>
<text x="158.3" y="151.9" transform="rotate(-90 158.3 151.9)">GND</text>
<text x="171" y="151.9" transform="rotate(-90 171 151.9)">GND</text>
<text x="144.4" y="173.6">+3.3V</text>
<text x="145.3" y="188.8">GND</text>
<text x="149.4" y="187.8">100nF</text>
<text x="151.1" y="189.8">C1</text>
<text x="155.7" y="187.8">100nF</text>
<text x="157.5" y="189.8">C2</text>
<text x="162.1" y="187.8">100nF</text>
<text x="163.8" y="189.8">C3</text>
<text x="168.4" y="187.8">100nF</text>
<text x="170.2" y="189.8">C4</text>
</g>
<g font-size="1.8" fill="#a90000">
<text x="101.3" y="34.9" transform="rotate(-90 101.3 34.9)">144</text>
<text x="103.9" y="34.9" transform="rotate(-90 103.9 34.9)">143</text>
<text x="106.4" y="34.9" transform="rotate(-90 106.4 34.9)">142</text>
<text x="109" y="34.9" transform="rotate(-90 109 34.9)">141</text>
<text x="111.5" y="34.9" transform="rotate(-90 111.5 34.9)">140</text>
<text x="114" y="34.9" transform="rotate(-90 114 34.9)">139</text>
<text x="116.6" y="34.9" transform="rotate(-90 116.6 34.9)">138</text>
<text x="119.1" y="34.9" transform="rotate(-90 119.1 34.9)">137</text>
<text x="121.7" y="34.9" transform="rotate(-90 121.7 34.9)">136</text>
<text x="124.2" y="34.9" transform="rotate(-90 124.2 34.9)">135</text>
<text x="126.7" y="34.9" transform="rotate(-90 126.7 34.9)">134</text>
<text x="129.3" y="34.9" transform="rotate(-90 129.3 34.9)">133</text>
<text x="131.8" y="34.9" transform="rotate(-90 131.8 34.9)">132</text>
<text x="134.4" y="34.9" transform="rotate(-90 134.4 34.9)">131</text>
<text x="136.9" y="34.9" transform="rotate(-90 136.9 34.9)">130</text>
<text x="139.4" y="34.9" transform="rotate(-90 139.4 34.9)">129</text>
<text x="142" y="34.9" transform="rotate(-90 142 34.9)">128</text>
<text x="144.5" y="34.9" transform="rotate(-90 144.5 34.9)">127</text>
<text x="147.1" y="34.9" transform="rotate(-90 147.1 34.9)">126</text>
<text x="149.6" y="34.9" transform="rotate(-90 149.6 34.9)">125</text>
<text x="152.1" y="34.9" transform="rotate(-90 152.1 34.9)">124</text>
<text x="154.7" y="34.9" transform="rotate(-90 154.7 34.9)">123</text>
<text x="157.2" y="34.9" transform="rotate(-90 157.2 34.9)">122</text>
<text x="159.8" y="34.9" transform="rotate(-90 159.8 34.9)">121</text>
<text x="162.3" y="34.9" transform="rotate(-90 162.3 34.9)">120</text>
<text x="164.8" y="34.9" transform="rotate(-90 164.8 34.9)">119</text>
<text x="167.4" y="34.9" transform="rotate(-90 167.4 34.9)">118</text>
<text x="169.9" y="34.9" transform="rotate(-90 169.9 34.9)">117</text>
<text x="172.5" y="34.9" transform="rotate(-90 172.5 34.9)">116</text>
<text x="175" y="34.9" transform="rotate(-90 175 34.9)">115</text>
<text x="177.5" y="34.9" transform="rotate(-90 177.5 34.9)">114</text>
<text x="180.1" y="34.9" transform="rotate(-90 180.1 34.9)">113</text>
<text x="182.6" y="34.9" transform="rotate(-90 182.6 34.9)">112</text>
<text x="185.2" y="34.9" transform="rotate(-90 185.2 34.9)">111</text>
<text x="187.7" y="34.9" transform="rotate(-90 187.7 34.9)">110</text>
<text x="190.2" y="34.9" transform="rotate(-90 190.2 34.9)">109</text>
<text x="90.7" y="41.7">1</text>
<text x="198.7" y="41.7">108</text>
<text x="90.7" y="44.2">2</text>
<text x="90.7" y="46.7">3</text>
<text x="198.7" y="44.2">107</text>
<text x="198.7" y="46.7">106</text>
<text x="90.7" y="49.3">4</text>
<text x="90.7" y="51.8">5</text>
<text x="198.7" y="49.3">105</text>
<text x="198.7" y="51.8">104</text>
<text x="90.7" y="54.4">6</text>
<text x="90.7" y="56.9">7</text>
<text x="90.7" y="59.4">8</text>
<text x="198.7" y="54.4">103</text>
<text x="198.7" y="56.9">102</text>
<text x="198.7" y="59.4">101</text>
<text x="90.1" y="64.5">10</text>
<text x="90.7" y="62">9</text>
<text x="198.7" y="62">100</text>
<text x="199.3" y="64.5">99</text>
<text x="90.1" y="67.1">11</text>
<text x="90.1" y="69.6">12</text>
<text x="199.3" y="67.1">98</text>
<text x="199.3" y="69.6">97</text>
<text x="90.1" y="72.1">13</text>
<text x="90.1" y="74.7">14</text>
<text x="90.1" y="77.2">15</text>
<text x="199.3" y="72.1">96</text>
<text x="199.3" y="74.7">95</text>
<text x="199.3" y="77.2">94</text>
<text x="90.1" y="79.8">16</text>
<text x="90.1" y="82.3">17</text>
<text x="199.3" y="79.8">93</text>
<text x="199.3" y="82.3">92</text>
<text x="90.1" y="84.8">18</text>
<text x="90.1" y="87.4">19</text>
<text x="90.1" y="89.9">20</text>
<text x="199.3" y="84.8">91</text>
<text x="199.3" y="87.4">90</text>
<text x="199.3" y="89.9">89</text>
<text x="254.6" y="89.9">5</text>
<text x="254.6" y="87.4">4</text>
<text x="264.7" y="89.9">2</text>
<text x="264.7" y="87.4">3</text>
<text x="90.1" y="92.5">21</text>
<text x="90.1" y="95">22</text>
<text x="199.3" y="92.5">88</text>
<text x="199.3" y="95">87</text>
<text x="254.6" y="92.5">6</text>
<text x="264.7" y="92.5">1</text>
<text x="90.1" y="97.5">23</text>
<text x="90.1" y="100.1">24</text>
<text x="199.3" y="97.5">86</text>
<text x="199.3" y="100.1">85</text>
<text x="90.1" y="102.6">25</text>
<text x="90.1" y="105.2">26</text>
<text x="90.1" y="107.7">27</text>
<text x="199.3" y="102.6">84</text>
<text x="199.3" y="105.2">83</text>
<text x="199.3" y="107.7">82</text>
<text x="90.1" y="110.2">28</text>
<text x="90.1" y="112.8">29</text>
<text x="199.3" y="110.2">81</text>
<text x="199.3" y="112.8">80</text>
<text x="90.1" y="115.3">30</text>
<text x="90.1" y="117.9">31</text>
<text x="199.3" y="115.3">79</text>
<text x="199.3" y="117.9">78</text>
<text x="90.1" y="120.4">32</text>
<text x="90.1" y="122.9">33</text>
<text x="90.1" y="125.5">34</text>
<text x="199.3" y="120.4">77</text>
<text x="199.3" y="122.9">76</text>
<text x="199.3" y="125.5">75</text>
<text x="256.5" y="125.5">1</text>
<text x="265.4" y="125.5">2</text>
<text x="90.1" y="128">35</text>
<text x="90.1" y="130.6">36</text>
<text x="199.3" y="128">74</text>
<text x="199.3" y="130.6">73</text>
<text x="256.5" y="128">3</text>
<text x="256.5" y="130.6">5</text>
<text x="265.4" y="128">4</text>
<text x="265.4" y="130.6">6</text>
<text x="256.5" y="133.1">7</text>
<text x="256.5" y="135.6">9</text>
<text x="264.8" y="135.6">10</text>
<text x="265.4" y="133.1">8</text>
<text x="101.3" y="141" transform="rotate(-90 101.3 141)">37</text>
<text x="103.9" y="141" transform="rotate(-90 103.9 141)">38</text>
<text x="106.4" y="141" transform="rotate(-90 106.4 141)">39</text>
<text x="109" y="141" transform="rotate(-90 109 141)">40</text>
<text x="111.5" y="141" transform="rotate(-90 111.5 141)">41</text>
<text x="114" y="141" transform="rotate(-90 114 141)">42</text>
<text x="116.6" y="141" transform="rotate(-90 116.6 141)">43</text>
<text x="119.1" y="141" transform="rotate(-90 119.1 141)">44</text>
<text x="121.7" y="141" transform="rotate(-90 121.7 141)">45</text>
<text x="124.2" y="141" transform="rotate(-90 124.2 141)">46</text>
<text x="126.7" y="141" transform="rotate(-90 126.7 141)">47</text>
<text x="129.3" y="141" transform="rotate(-90 129.3 141)">48</text>
<text x="131.8" y="141" transform="rotate(-90 131.8 141)">49</text>
<text x="134.4" y="141" transform="rotate(-90 134.4 141)">50</text>
<text x="136.9" y="141" transform="rotate(-90 136.9 141)">51</text>
<text x="139.4" y="141" transform="rotate(-90 139.4 141)">52</text>
<text x="142" y="141" transform="rotate(-90 142 141)">53</text>
<text x="144.5" y="141" transform="rotate(-90 144.5 141)">54</text>
<text x="147.1" y="141" transform="rotate(-90 147.1 141)">55</text>
<text x="149.6" y="141" transform="rotate(-90 149.6 141)">56</text>
<text x="152.1" y="141" transform="rotate(-90 152.1 141)">57</text>
<text x="154.7" y="141" transform="rotate(-90 154.7 141)">58</text>
<text x="157.2" y="141" transform="rotate(-90 157.2 141)">59</text>
<text x="159.8" y="141" transform="rotate(-90 159.8 141)">60</text>
<text x="162.3" y="141" transform="rotate(-90 162.3 141)">61</text>
<text x="164.8" y="141" transform="rotate(-90 164.8 141)">62</text>
<text x="167.4" y="141" transform="rotate(-90 167.4 141)">63</text>
<text x="169.9" y="141" transform="rotate(-90 169.9 141)">64</text>
<text x="172.5" y="141" transform="rotate(-90 172.5 141)">65</text>
<text x="175" y="141" transform="rotate(-90 175 141)">66</text>
<text x="177.5" y="141" transform="rotate(-90 177.5 141)">67</text>
<text x="180.1" y="141" transform="rotate(-90 180.1 141)">68</text>
<text x="182.6" y="141" transform="rotate(-90 182.6 141)">69</text>
<text x="185.2" y="141" transform="rotate(-90 185.2 141)">70</text>
<text x="187.7" y="141" transform="rotate(-90 187.7 141)">71</text>
<text x="190.2" y="141" transform="rotate(-90 190.2 141)">72</text>
</g>
</svg>
